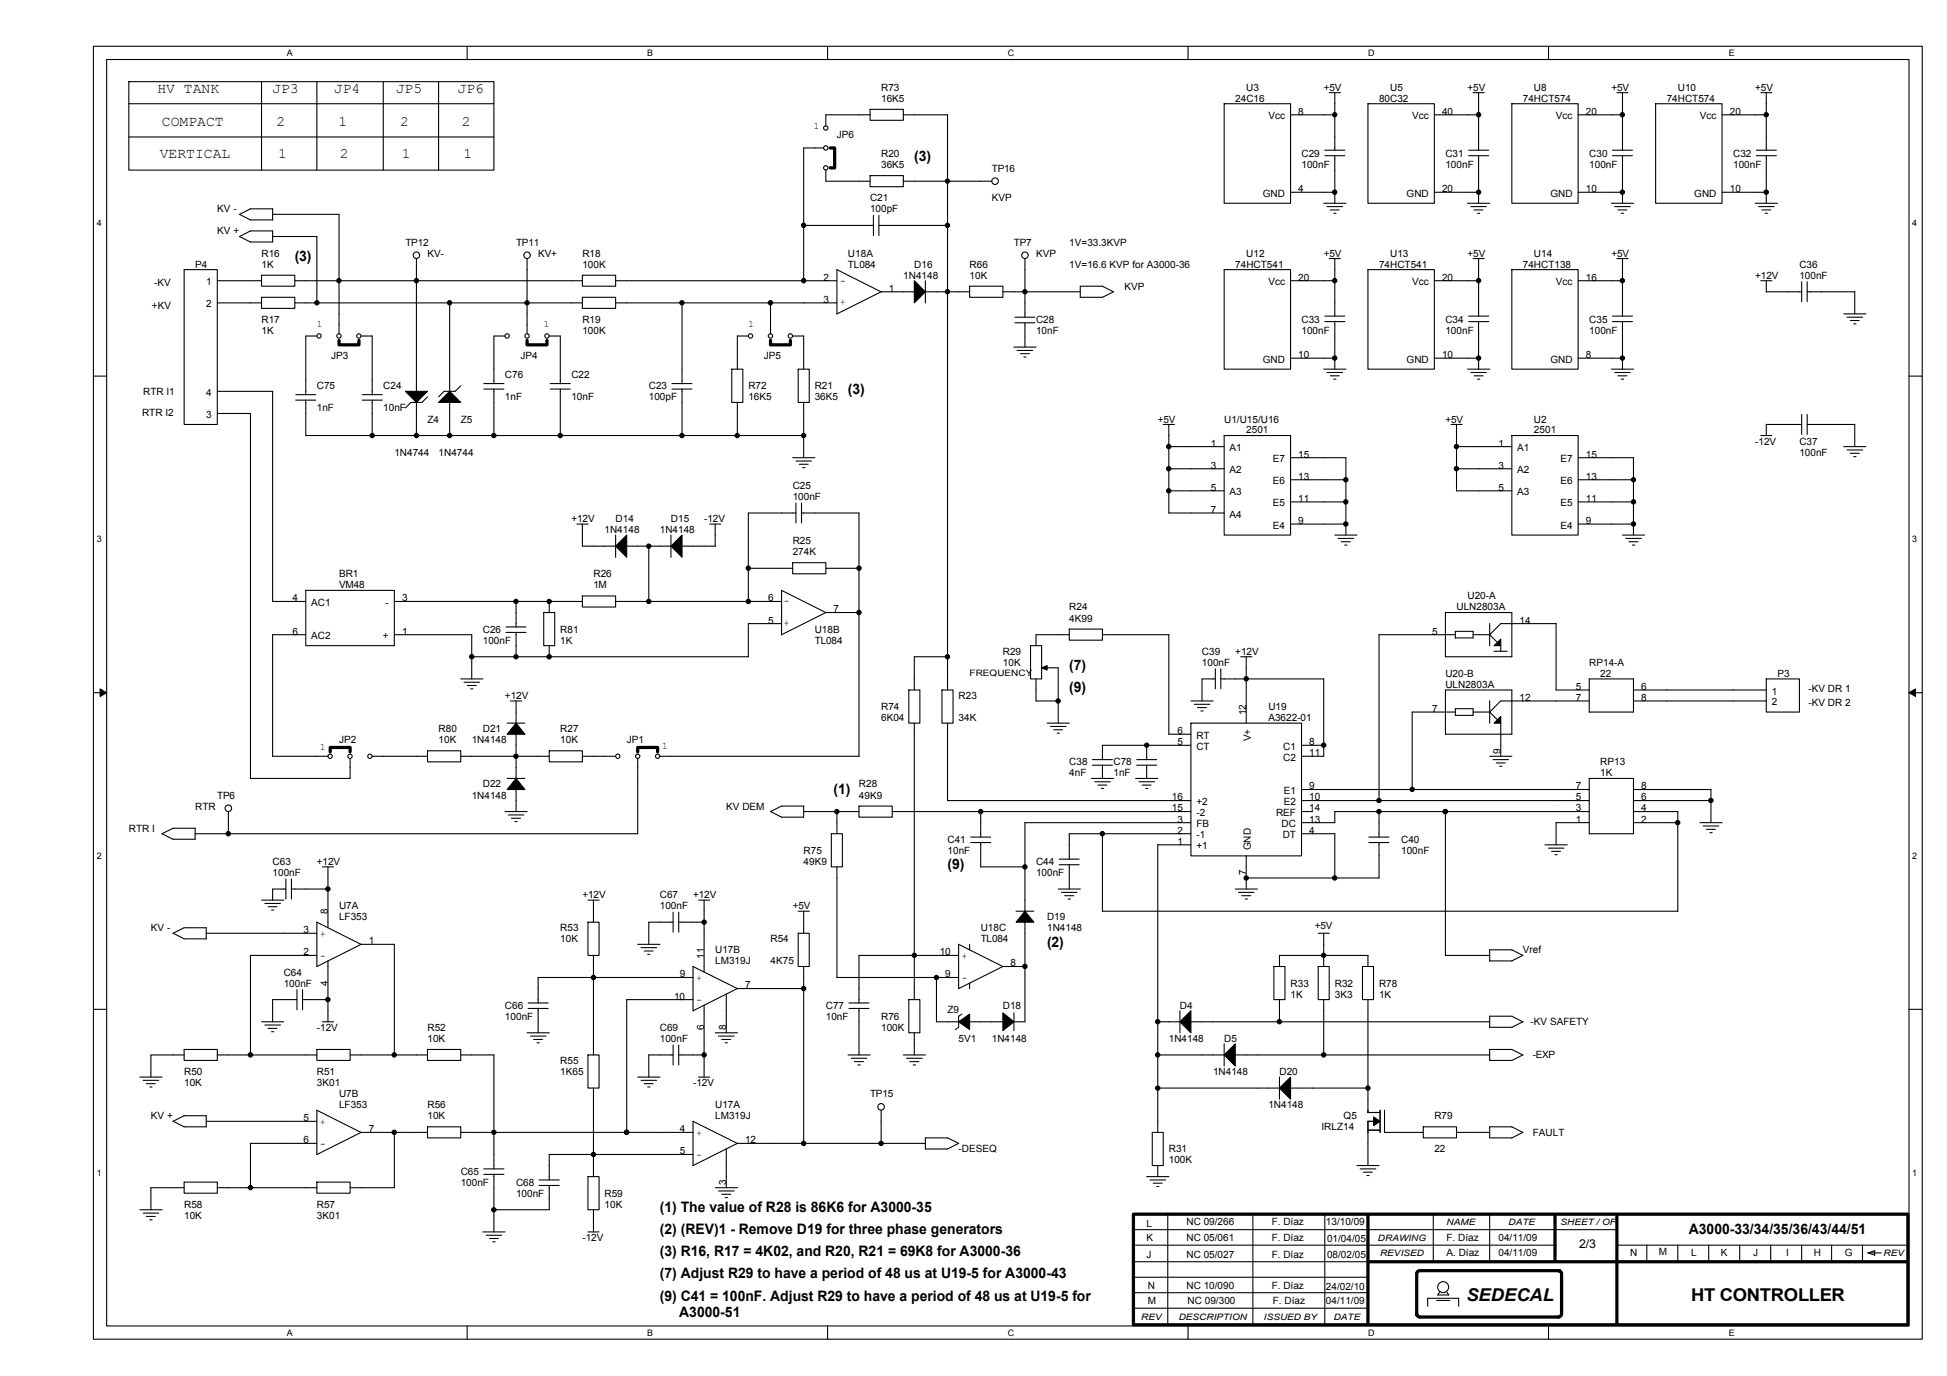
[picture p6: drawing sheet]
<svg xmlns="http://www.w3.org/2000/svg" width="420mm" height="297mm" viewBox="0 0 420 297" stroke-linecap="round" stroke-linejoin="round" font-family="sans-serif">
<path d="M20.2 10h394.6v279.1h-394.6zM23 12.8h389v273.4h-389z" fill="none" stroke="#000" stroke-width=".23"/>
<g fill="#fff">
<path d="M61.9 10.4h1.3v2.1h-1.3z"/>
<path d="M61.9 286.6h1.3v2.1h-1.3z"/>
</g>
<path d="M100.8 10v2.8M100.8 286.2v2.9" fill="none" stroke="#000" stroke-width=".23"/>
<g fill="#fff">
<path d="M139.7 10.4h1.3v2.1h-1.3z"/>
<path d="M139.7 286.6h1.3v2.1h-1.3z"/>
</g>
<path d="M178.6 10v2.8M178.6 286.2v2.9" fill="none" stroke="#000" stroke-width=".23"/>
<g fill="#fff">
<path d="M217.5 10.4h1.4v2.1h-1.4z"/>
<path d="M217.5 286.6h1.4v2.1h-1.4z"/>
</g>
<path d="M256.4 10v2.8M256.4 286.2v2.9" fill="none" stroke="#000" stroke-width=".23"/>
<g fill="#fff">
<path d="M295.3 10.4h1.4v2.1h-1.4z"/>
<path d="M295.3 286.6h1.4v2.1h-1.4z"/>
</g>
<path d="M334.2 10v2.8M334.2 286.2v2.9" fill="none" stroke="#000" stroke-width=".23"/>
<g fill="#fff">
<path d="M373.1 10.4h1.2v2.1h-1.2z"/>
<path d="M373.1 286.6h1.2v2.1h-1.2z"/>
<path d="M20.9 47h1.1v2.1h-1.1z"/>
<path d="M412.7 47h1.1v2.1h-1.1z"/>
<path d="M20.9 115.4h1.1v2.1h-1.1z"/>
<path d="M412.7 115.4h1.1v2.1h-1.1z"/>
</g>
<path d="M20.2 81.2h2.8M412 81.2h2.8" fill="none" stroke="#000" stroke-width=".23"/>
<g fill="#fff">
<path d="M20.9 183.7h1.1v2.1h-1.1z"/>
<path d="M412.7 183.7h1.1v2.1h-1.1z"/>
</g>
<path d="M20.2 149.5h2.8M412 149.5h2.8" fill="none" stroke="#000" stroke-width=".23"/>
<path d="M21.6 148.7l1.4 .8-1.4 .8zM412 149.5l1.4-.8v1.6z" fill="#000" stroke="#000" stroke-width=".22"/>
<g fill="#fff">
<path d="M20.9 252.1h1.1v2.1h-1.1z"/>
<path d="M412.7 252.1h1.1v2.1h-1.1z"/>
</g>
<g fill="none" stroke="#000" stroke-width=".23">
<path d="M27.8 17.6h78.8v19.1h-78.8zM56.4 17.6v19.1M68.4 17.6v19.1M82.7 17.6v19.1M94.6 17.6v19.1M27.8 22.4h78.8M27.8 29.6h78.8M177.7 31.9h-4.3v28.7M178.2 36.7v2.4h9.6M187.8 37.9h7.1v2.4h-7.1zM187.8 23.6h7.1v2.4h-7.1zM187.8 24.8h-9.6v2.4"/>
<path d="M194.9 24.8h9.6M194.9 39.1h19.1M204.5 24.8v124.1M264.2 22.4h14.3v21.5h-14.3zM278.5 24.8h9.5M285.9 33.6h4.3M285.9 32.4h4.3M286.8 20h2.5M288 20v12.4M288 33.6v10.3M295.2 22.4h14.3v21.5h-14.3zM309.5 24.8h9.6"/>
<path d="M316.9 33.6h4.4M316.9 32.4h4.4M317.9 20h2.4M319.1 20v12.4M319.1 33.6v10.3M326.3 22.4h14.3v21.5h-14.3zM340.6 24.8h9.5M348 33.6h4.3M348 32.4h4.3M348.9 20h2.4M350.1 20v12.4M350.1 33.6v10.3"/>
<path d="M357.3 22.4h14.3v21.5h-14.3zM371.6 24.8h9.6M379 33.6h4.3M379 32.4h4.3M380 20h2.4M381.2 20v12.4M381.2 33.6v10.3M39.7 58.2h7.2v33.4h-7.2zM51.7 51.1l2.4 1.2M54 49.8h4.8l.1 2.4h-4.9M54 45.1h4.8M54 49.8l-2.3 1.3"/>
<path d="M54 45.1l-2.3 1.2M56.4 59.4h7.2v2.4h-7.2zM58.8 46.3h14.4v25.8M58.8 51.1l9.6-.1v14.4M58.8 45.1v2.4h-4.8l-2.3-1.2M89.9 55.8v28.7M113.7 55.8v16.3M125.7 59.4h7.2v2.4h-7.2zM173.4 48.7h15.1M188.5 46.5v4.3M189.6 48.7h14.9M189.7 46.5v4.3"/>
<path d="M221.2 55.8v12.7M264.2 58.2h14.3v21.5h-14.3zM278.5 41.5h9.5M285.7 43.9h4.8M286.4 44.6h3.3M286.8 55.8h2.5M287.1 45.3h1.9M287.8 46h.5M288 55.8v12.5M295.2 58.2h14.3v21.5h-14.3zM309.5 41.5h9.6M316.7 43.9h4.8"/>
<path d="M317.4 44.6h3.4M317.9 55.8h2.4M318.1 45.3h1.9M318.8 46h.5M319.1 55.8v12.5M326.3 58.2h14.3v21.5h-14.3zM340.6 41.5h9.5M347.7 43.9h4.8M348.5 44.6h3.3M348.9 55.8h2.4M349.1 45.3h2M349.9 46h.5"/>
<path d="M350.1 55.8v12.5M371.6 41.5h9.6M378.8 43.9h4.8M379.5 44.6h3.4M380.2 45.3h1.9M380.9 46h.5M46.9 60.6h9.5M46.9 65.4h9.5M56.4 64.2h7.2v2.4h-7.2zM63.6 60.6h62.1M63.6 65.4h62.1M68.4 72.5h-2.4v12.7"/>
<path d="M77.9 72.5h2.4v12.7M97 65.4v19.1M109 72.5h-2.4v10.3M118.5 72.5h2.4v10.3M125.7 64.2h7.2v2.4h-7.2zM132.9 60.6h47.7M132.9 65.4h47.7M147.2 65.4v17.4M157.9 79.7h2.4v7.2h-2.4zM159.1 72.5h2.4M159.1 72.5v7.2M166.3 65.4v6.7"/>
<path d="M171.1 72.5h2.3M172.2 79.7h2.4v7.2h-2.4zM173.4 72.5v7.2M190.2 63l-9.6 4.8M190.2 63h7.1M190.2 63l-9.6-4.8v9.6M199.7 63h9.5M199.7 60.6v4.8M209.2 61.8h7.2v2.4h-7.2zM216.4 63h16.7M218.8 74.9h4.8M219 68.5h4.3"/>
<path d="M219 69.7h4.3M219.5 75.6h3.4M220.2 76.3h2M220.9 77.1h.5M221.2 69.7v5.3M237.9 64.2h-4.8v-2.4h4.8l2.4 1.2-2.4 1.2M278.5 60.6h9.5M278.5 77.3h9.5M285.7 79.7h4.8M285.9 69.4h4.3M285.9 68.2h4.3M288 69.4v10.3"/>
<path d="M309.5 60.6h9.6M309.5 77.3h9.6M316.7 79.7h4.8M316.9 69.4h4.4M316.9 68.2h4.4M319.1 69.4v10.3M340.6 60.6h9.5M340.6 77.3h9.5M347.7 79.7h4.8M348 69.4h4.3M348 68.2h4.3M350.1 69.4v10.3"/>
<path d="M380 60.6h2.4M381.2 60.6v2.4h7.6M388.8 60.8v4.3M390 63h10.3v4.8M390 60.8v4.3M397.9 67.8h4.8M398.6 68.5h3.3M399.3 69.2h1.9M400 69.9h.5M46.9 89.3h7.1v78.7h21.6M46.9 84.5h11.9v45.3h7.2M63.8 85.2h4.3"/>
<path d="M63.8 86.4h4.3M66 86.4v7.6h107.4M78.2 85.2h4.3M78.2 86.4h4.3M80.3 86.4v7.6M88.7 86.9h2.4M88.7 86.9l-1.2 1.2M89.9 86.9v7.1M92.3 85.7l-1.3 1.2M95.9 84.5l-1.3 1.2M97 86.8v7.2M99.5 83.3l-1.3 1.2h-2.4"/>
<path d="M104.4 82.8h4.3M104.4 84h4.3M106.6 84v10M118.7 82.8h4.4M118.7 84h4.4M120.9 84v10M145 82.8h4.3M145 84h4.3M147.2 84v10M159.1 86.9v7.1M171.1 98.8h4.7M171.8 99.5h3.3"/>
<path d="M173.4 86.9v11.9M251 91.6h2.4M252.2 96.4h12M252.2 91.6v19.1h12M264.2 94h14.3v21.5h-14.3zM278.5 98.8h12l-.1 16.7M286.4 80.4h3.3M287.1 81.1h1.9M287.8 81.9h.5M313.1 91.6h2.4M314.3 96.4h12M314.3 91.6v14.4h12"/>
<path d="M317.4 80.4h3.4M318.1 81.1h1.9M318.8 81.9h.5M326.3 94h14.3v21.5h-14.3zM340.6 98.8h11.9v16.7M348.5 80.4h3.3M349.1 81.1h2M349.9 81.9h.5M380 94h2.3M388.8 89.5v4.3M388.8 91.6h-7.6v2.4M390 91.6h10.3v4.8"/>
<path d="M390 89.5v4.3M397.9 96.4h4.8M398.6 97.1h3.3M399.3 97.9h1.9M400 98.6h.5M124.5 113.1h2.4M125.7 113.1v4.8M125.7 117.9h7.2M132.9 115.5v4.8M135.2 117.9h9.6M140 117.9v12M144.8 115.5v4.8"/>
<path d="M147.2 117.9h7.2M153.2 113.1h2.3M154.3 113.1v4.8M171.8 108.6v4.3M171.8 110.7h-10.3v19.2M172.5 100.2h1.9M172.9 110.7h12.5v52.6M173 108.6v4.3M173.2 100.9h.5M252.2 106h12M252.2 101.2h12M278.5 113.1h12"/>
<path d="M278.5 108.4h12M278.5 103.6h12M288 115.5h4.8M288.8 116.2h3.3M289.4 116.9h2M290.2 117.7h.5M314.3 101.2h12M340.6 113.1h11.9M340.6 108.4h11.9M340.6 103.6h11.9M350.1 115.5h4.8M350.8 116.2h3.4"/>
<path d="M351.5 116.9h2M352.3 117.7h.5M58.8 137v26.3h12M58.8 137h7.2M66 127.4h19.1v12h-19.1zM85.1 137h16.7v9.6M85.1 129.8h40.6M109.2 135.3h4.3M109.2 136.5h4.3M111.4 129.8v5.6M111.4 136.5v5.3M117.3 132.2h2.4v7.2h-2.4z"/>
<path d="M118.5 129.8v2.4M118.5 139.4v2.4M125.7 128.7h7.2v2.3h-7.2zM132.9 129.8h35.8M161.5 122.7h9.6M168.7 134.6h-7.2v7.2M171.1 121.5h7.1v2.4h-7.1zM178.2 122.7h7.2M185.4 132.2h-7.2l-9.6 4.8 .1-9.6 9.5 4.8M222.4 139.4h2.4v7.2h-2.4zM230.7 137h-7.1v2.4M230.7 135.8h7.2v2.4h-7.2z"/>
<path d="M237.9 137h14.4M252.2 137v21.5h4.8M297.6 137h16.5M297.6 137v35.8M311.9 132.2h14.4v9.6h-14.4M311.9 132.2v9.6M314.1 136.3h3.8v1.4h-3.9zM317.9 137h3.6M321.5 137h.1M321.5 134.6v4.8M321.5 137l1.7 1.7M323.9 139.4v1.2"/>
<path d="M335.8 134.6v14.3h7.2M335.8 134.6h-11.9l-2.5 2.4M99.4 146.6h4.8M100.1 147.3h3.4M100.8 148h2M101.6 148.7h.5M101.8 141.8h59.7M109.4 156.1h3.9M110.2 151.3h2.4M111.4 151.3v4.8M111.4 158.5v9.5M196.1 148.9h2.4v7.2h-2.4z"/>
<path d="M197.3 156.1v59.7M203.3 148.9h2.4v7.2h-2.4zM204.5 156.1v16.7M204.5 141.8h-7.2v7.1M223.6 146.6v4.7h4.8M225 144.2h3.4v11.9M226 156.1h4.8M226.7 156.8h3.3M227.4 157.5h1.9M228.1 158.3h.5M257 156.1h23.9v28.7h-23.9zM257 151.3h4.8"/>
<path d="M257.7 152h3.4M258.4 152.8h1.9M259.2 153.5h.4M262.3 144.4v4.3M262.3 146.6h-2.9v4.7M263.4 146.6h22.3v16.7M263.5 144.4v4.3M267.7 141.8h2.5M268.9 141.8v14.3M311.9 148.9h14.4v9.6h-14.4M311.9 148.9v9.6M314 153h3.9v1.5l-3.9-.1z"/>
<path d="M314.1 153.7h-9.4v16.7M317.9 153.7h3.6M321.5 153.7h.1M321.5 151.3v4.8M321.5 153.7l1.7 1.7M322.4 140.6h2.9M323.9 156.1v7.2M343 151.3h-19.2l-2.4 2.4M343 146.6h9.5v7.1M343 146.5v7.2h9.5M352.5 151.3h28.7M352.5 148.9h28.7"/>
<path d="M381.2 146.6h7.1v7.1h-7.1zM49.3 175.2v4.8M75.6 163.7v4.3M80.3 163.3h12M92.3 162.1h7.1v2.4h-7.1zM99.4 163.3h19.1M109 175.2h4.8M109.4 168h3.9M109.7 175.9h3.4M110.4 176.6h1.9M111.1 177.4h.5M111.4 170.4v4.8"/>
<path d="M118.5 162.1h7.2v2.4h-7.2zM125.7 163.3h7.2M137.6 163.7v16.3h-95.5M142.4 163.3h43M168.7 174l-2.4 1.2 2.3 1.2h4.8v-2.4h-4.7M173.4 175.2h12M179.4 180h2.4v7.1h-2.4zM180.6 175.2v4.8M185.4 174h7.1v2.4h-7.1zM192.5 175.2h64.5M204.5 172.8h52.5M211.6 175.2v5.5"/>
<path d="M221.2 177.6h35.8M221.2 177.6v19.1M235.5 168h4.8M235.7 164h4.4M235.7 165.2h4.4M236.2 168.8h3.4M236.9 169.5h2M237.7 170.2h.5M237.9 160.9h19.1M237.9 160.9v3.1M237.9 165.2v2.8M237.9 180v16.7"/>
<path d="M245.1 168h4.8M245.3 164h4.3M245.3 165.2h4.3M245.8 168.8h3.3M246.5 169.5h1.9M247.2 170.2h.5M247.4 160.9v3.1M247.4 165.2v2.8M257 180h-26.3v5.5M280.9 163.3h4.8M280.9 175.2h2.4M280.9 180h7.2"/>
<path d="M280.9 170.4h62.1M280.9 172.8h62.1M280.9 160.9h4.8M288 180v9.5M297.6 175.2v5.5M311.9 175.2v31.1l9.6-.1M321.5 163.3h4.8M322.2 164h3.4M322.9 164.7h1.9M323.6 165.4h.5M335.8 177.6h7.2M335.8 177.6v4.8"/>
<path d="M343 175.2h-55v2.4h-7.1M352.5 168v12h-9.5l-.1-12h9.6M352.5 177.6h9.6M352.5 175.2h9.6M352.5 170.4h16.7v7.2M352.5 172.8h16.7M362.1 175.2v21.5h-124.2M366.8 177.6h4.8M367.5 178.3h3.4M368.2 179h2M369 179.7h.5M37.3 181.2h4.8v-2.4h-4.8l-2.3 1.2 2.4 1.2"/>
<path d="M56.4 194.3h4.8M57.2 195h3.3M57.9 195.7h1.9M58.6 196.4h.5M61.7 189.7v4.4M61.7 191.9h-2.9v2.4M62.9 191.9h7.9M62.9 189.7v4.4M69.6 187.1h2.4M70.8 187.1v13.2M126.9 199.1h2.4v7.1h-2.4zM126.9 194.3h2.4"/>
<path d="M128.1 194.3v4.8M145.3 196.9v4.3M145.3 199.1h-5.3v4.8M146.4 199.1h5.6M146.5 196.9v4.3M150.8 194.3h2.4M151.9 194.3v15.5M172.2 196.7h2.5M173.4 196.7v4.8M180.6 187.1v23.9M209.5 180.7h4.3M209.5 181.9h4.3"/>
<path d="M211.6 181.9v5.2h9.6M219.3 196.7h3.8M221.2 199.1v21.5h-2.4M228.4 191.9h4.7M228.6 185.5h4.3M228.6 186.7h4.3M229.1 192.6h3.3M229.8 193.4h1.9M230.5 194.1h.5M230.7 186.6v5.3M257 182.4h-7.2v62.1M266.6 191.9h4.7"/>
<path d="M267.3 192.6h3.3M268 193.4h1.9M268.7 194.1h.5M268.9 184.8v7.1M295.4 180.7h4.4M295.4 181.9h4.4M297.6 181.9v7.6h-28.7M333.4 182.4h4.8M334.1 183.1h3.4M334.8 183.8h2M335.6 184.5h.5M20.2 217.9h2.8"/>
<path d="M39.7 202.7h4.8v-2.4h-4.7l-2.5 1.2 2.4 1.2M44.5 201.5h23.9M64.1 213.6v4.4M64.1 215.8h-5.3v4.8M65.3 215.8h5.5M65.3 213.6v4.4M68.4 208.7l9.5-4.8h7.2v23.9M68.4 206.2h-14.4v21.6M70.8 207.4v13.2M77.9 203.9l-9.5-4.8v9.5M114 216.5h4.3M114 217.7h4.3"/>
<path d="M116.1 211h33.5M116.1 211v5.5M116.1 217.7v5.3M128.1 206.2v21.5M135.2 215.8h14.4M135.2 215.8v28.7M137.6 203.9h4.8M138.3 204.6h3.4M139 205.3h2M139.8 206h.5M151.9 217v15.5M156.7 214.6v8.4"/>
<path d="M159.1 213.4l-9.5-4.8v9.6M172.2 201.5h2.4v7.1h-2.4zM173.4 208.6v38.2M173.4 213.4h-14.3l-9.6 4.8M180.6 211h26.3M183.2 216.5h4.3M183.2 217.7h4.3M185.4 217.7v10.1M196.1 215.8h2.4v7.1h-2.4zM202.1 211v9.6h4.8M206.9 206.2h-21.5v10.3M206.9 203.8v9.6"/>
<path d="M206.9 219.4v2.4l-.8 .5M206.9 203.9l9.5 4.8M207.6 218.9l-.7 .5M209.2 203.9v1.2M209.2 212.2v1.2M218.8 218.6v3.9M221.2 208.6h-4.8l-9.5 4.8M254.6 218.2v4.7M274.9 208.6h2.4v7.2h-2.4zM276.1 208.6v-2.4h19.1v2.4M276.1 215.8v4.8M284.4 201.5h2.4"/>
<path d="M284.5 208.6h2.3v7.2h-2.3zM285.7 201.5v7.1M285.7 215.8v11.9M294 208.6h2.4v7.2h-2.4zM295.2 215.8v24.4h2.6M321.4 205h4.9M321.5 205v2.5l4.8-.1M326.2 205l2.4 1.2M326.3 219.4l2.3 1.2M326.3 219.4h-4.8v2.4M328.6 206.2l-2.3 1.2M412 217.9h2.8"/>
<path d="M30.2 232.5h4.8M30.9 233.2h3.4M31.6 233.9h1.9M32.3 234.7h.5M39.7 226.5h7.2v2.4h-7.2zM39.7 227.7h-7.1v4.8M46.9 227.7h21.5M56.4 220.6h4.8M57.2 221.3h3.3M57.9 222h1.9M58.6 222.7h.5M68.4 226.5h7.2v2.4h-7.2z"/>
<path d="M69.6 220.6h2.4M75.6 227.7h16.7M92.3 226.5h7.1v2.4h-7.1zM99.4 227.7h7.2v24.6M113.7 222.9h4.8M114.5 223.7h3.3M115.2 224.4h1.9M115.9 225.1h.5M126.9 227.7h2.4v7.2h-2.4zM128.1 234.9v19.1M137.6 232.5h4.8M138.3 233.2h3.4"/>
<path d="M139 233.9h2M139.8 234.7h.5M145.3 225.6v4.3M145.3 227.7h-5.3v4.8M146.4 227.7h5.6M146.5 225.6v4.3M150.8 232.5h2.4M154.3 222.9h4.8M155.1 223.7h3.3M155.8 224.4h1.9M156.5 225.1h.5M183 227.7h4.8"/>
<path d="M183.7 228.5h3.4M184.4 229.2h1.9M185.1 229.9h.5M190.2 239.7v7.1M194.9 227.7h4.8M195.6 228.5h3.4M196.3 229.2h2M197.1 229.9h.5M197.3 222.9v4.9M209.2 220.6h7.2M249.8 234.9h26.3M249.8 220.6h4.8"/>
<path d="M249.8 227.7h14.4M257 220.6h64.5M264.2 225.3v4.8M266.5 227.7h55M276.1 232.5v4.8M278.5 234.9h16.7M297.8 239.7v4.8M298.8 239.6v4.9h8.3M321.4 228.9h4.9M326.3 226.5l2.3 1.3M326.3 226.5h-4.8v2.4M328.6 227.7l-2.4 1.2"/>
<path d="M328.6 220.6l-2.4 1.2h-4.8M32.5 256.4h7.2M32.6 256.4v4.8M37.3 242l2.4 1.2M37.3 242.1l2.4-1.2h4.8v2.4l-4.8-.1M39.7 255.2h7.2v2.4h-7.2zM44.5 242.1h23.9M46.9 256.4h21.5M54 246.8h14.4M54 246.8v9.6M68.4 255.2h7.2v2.4h-7.2zM75.6 256.4h9.5"/>
<path d="M77.9 244.5l-9.5-4.9v9.6M85.1 244.5v11.9M92.3 243.2h7.1v2.4h-7.1zM92.3 244.5h-14.4l-9.5 4.7M99.4 244.5h50.2M104.4 252.3h4.3M104.4 253.5h4.3M106.6 253.5v12.5M116.3 254.7h4.4M116.3 255.9h4.4M118.5 255.9v5.3h-11.9M126.9 254h2.4v7.2h-2.4z"/>
<path d="M149.6 242l-.1 9.6 9.6-4.8h40.6M149.6 242.1l9.5 4.7M149.6 249.2h-31.1v5.5M154.3 256.4h4.8M155.1 257.1h3.3M155.8 257.8h1.9M156.5 258.5h.5M156.7 248v8.4M199.7 245.6h4.8l2.4 1.2-2.4 1.2M199.7 245.6v2.5M199.7 248h4.8M247.4 254h4.9"/>
<path d="M248.2 254.7h3.3M248.7 244.5h2.3v7.1h-2.3zM248.9 255.4h1.9M249.6 256.1h.5M249.8 251.6v2.4M292.8 251.6h4.8M293.5 252.3h3.4M294.2 253h2M295 253.8h.5M295.2 244h2.6M295.2 242.1h1.4M295.2 242.1v9.5"/>
<path d="M307.1 243.2h7.2v2.4h-7.2zM314.3 244.5h7.2M321.4 245.6h4.9M321.5 243.2v2.4M321.5 243.2h4.8M326.3 243.2l2.3 1.3M328.6 244.5l-2.4 1.2M30.2 261.2h4.8M30.9 261.9h3.4M31.6 262.6h1.9M32.3 263.3h.5M104.2 265.9h4.8"/>
<path d="M104.9 266.7h3.4M105.6 267.4h1.9M106.4 268.1h.4M126.9 265.9h2.4M128.1 261.2v4.7M244.8 272.4h50.4M244.8 265.5h103.9M244.8 275.7h50.4M244.8 279.1h50.4M245.1 268.8h90.7M252 262.1v23.9M270.4 262.1v23.9"/>
<path d="M285.9 262.1v23.9M309.3 262.1v10.3M310.7 278.8l-.5 .7h2.5l-.6-.7M321.5 262.1v10.3M349.2 268.8h62.5M355.4 268.8v3.4M362.1 268.8v3.4M368.7 268.8v3.4M375.4 268.8v3.4M382.1 268.8v3.4M388.8 268.8v3.4M395.3 268.8v3.4"/>
<path d="M401.9 268.8v3.4M403.1 270.5h2.9M403.1 270.4l1.4 .6M404.5 270v1M404.6 270l-1.5 .5M244.8 282.4h50.4M308.1 280.3h6.7v1.7M308.1 280.3v1.7M310 280.7h2.9"/>
<circle cx="178.2" cy="31.9" r=".47"/>
<circle cx="178.2" cy="27.6" r=".47"/>
<circle cx="178.2" cy="36.2" r=".47"/>
<circle cx="214.7" cy="39.1" r=".71"/>
<circle cx="89.9" cy="55.1" r=".7"/>
<circle cx="113.7" cy="55.1" r=".7"/>
<circle cx="221.2" cy="55.1" r=".7"/>
<circle cx="68.8" cy="72.5" r=".47"/>
<circle cx="73.1" cy="72.5" r=".47"/>
<circle cx="77.4" cy="72.5" r=".47"/>
<circle cx="109.4" cy="72.5" r=".47"/>
<circle cx="113.7" cy="72.5" r=".47"/>
<circle cx="118" cy="72.5" r=".47"/>
<circle cx="162" cy="72.5" r=".48"/>
<circle cx="166.3" cy="72.5" r=".48"/>
<circle cx="170.6" cy="72.5" r=".48"/>
<circle cx="49.3" cy="174.5" r=".71"/>
<circle cx="71.2" cy="163.3" r=".47"/>
<circle cx="75.5" cy="163.3" r=".47"/>
<circle cx="79.8" cy="163.3" r=".47"/>
<circle cx="133.3" cy="163.3" r=".47"/>
<circle cx="137.6" cy="163.3" r=".47"/>
<circle cx="141.9" cy="163.3" r=".47"/>
<circle cx="190.1" cy="238.9" r=".71"/>
<circle cx="311.4" cy="277.9" r="1.18"/>
</g>
<g fill="none" stroke="#000" stroke-width=".7">
<path d="M179.2 31.9h.9v4.3h-.9M73.2 73.5v.9h4.3v-.9M113.7 73.5v.9h4.3v-.9M166.3 73.5v.9h4.3v-.9M71.3 162.3v-.9h4.3v.9M137.6 162.3v-.9h4.3v.9M244.6 262.1h167.1v23.9h-167.1zM295.2 262.4v23.4M295.4 272.4h116.1M306.4 274.3a.67 .67 0 0 0-.7 .7v8.8v-.2a.72 .72 0 0 0 .7 .7M306.4 274.3h30.1h-.2a.72 .72 0 0 1 .7 .7v8.6a.72 .72 0 0 1-.8 .7h-29.8M335.6 262.4v9.8"/>
<path d="M348.9 262.4v23.4"/>
</g>
<g fill="#000" stroke="#000" stroke-width=".23">
<path d="M197.3 60.6l2.4 2.4-2.4 2.4zM87.5 84.5h4.8l-2.4 2.4zM97 84.5l2.4 2.4h-4.8zM135.2 115.5v4.8l-2.3-2.4zM147.2 115.5v4.8l-2.4-2.4zM111.4 156.1l1.9 2.4h-3.9zM224.8 144.2l1.2-.5v1zM111.4 168l1.9 2.4h-3.9zM221.2 196.7l1.9 2.4h-3.8zM206.9 220.6l2.3-1.7v3.4zM216.4 218.7l2.4 1.9-2.4 1.9zM257 218.2v4.7l-2.4-2.3z"/>
<path d="M264.2 227.7l2.4-2.4v4.8zM276.1 234.9l2.4-2.4v4.8zM296.4 241.1l1.4 1-1.4 .9z"/>
<path d="M322.4 139.4l1.5-1.4v1.4z" fill-rule="evenodd"/>
<path d="M322.4 156.1l1.5-1.4v1.4z" fill-rule="evenodd"/>
<circle cx="204.5" cy="39.1" r=".47"/>
<circle cx="288" cy="24.8" r=".47"/>
<circle cx="319.1" cy="24.8" r=".47"/>
<circle cx="350.1" cy="24.8" r=".47"/>
<circle cx="381.1" cy="24.8" r=".48"/>
<circle cx="173.4" cy="48.6" r=".47"/>
<circle cx="204.5" cy="48.6" r=".47"/>
<circle cx="288" cy="41.5" r=".47"/>
<circle cx="319.1" cy="41.5" r=".47"/>
<circle cx="350.1" cy="41.5" r=".47"/>
<circle cx="381.2" cy="41.5" r=".47"/>
<circle cx="68.4" cy="65.4" r=".47"/>
<circle cx="73.1" cy="60.6" r=".47"/>
<circle cx="89.9" cy="60.6" r=".47"/>
<circle cx="97" cy="65.4" r=".47"/>
<circle cx="113.7" cy="65.4" r=".47"/>
<circle cx="147.2" cy="65.4" r=".47"/>
<circle cx="166.3" cy="65.4" r=".47"/>
<circle cx="173.4" cy="60.6" r=".47"/>
<circle cx="204.5" cy="63" r=".47"/>
<circle cx="221.2" cy="63" r=".47"/>
<circle cx="288" cy="60.6" r=".47"/>
<circle cx="288" cy="77.3" r=".47"/>
<circle cx="319.1" cy="60.6" r=".47"/>
<circle cx="319.1" cy="77.3" r=".47"/>
<circle cx="350.1" cy="60.6" r=".47"/>
<circle cx="350.1" cy="77.3" r=".47"/>
<circle cx="80.3" cy="94" r=".47"/>
<circle cx="89.9" cy="94" r=".47"/>
<circle cx="97" cy="94" r=".47"/>
<circle cx="106.6" cy="94" r=".47"/>
<circle cx="120.9" cy="94" r=".47"/>
<circle cx="147.2" cy="94" r=".47"/>
<circle cx="159.1" cy="94" r=".47"/>
<circle cx="173.4" cy="94" r=".47"/>
<circle cx="252.2" cy="96.4" r=".47"/>
<circle cx="314.3" cy="96.4" r=".47"/>
<circle cx="140" cy="117.9" r=".47"/>
<circle cx="252.2" cy="106" r=".47"/>
<circle cx="252.2" cy="101.2" r=".47"/>
<circle cx="290.4" cy="108.3" r=".47"/>
<circle cx="290.4" cy="103.6" r=".47"/>
<circle cx="290.4" cy="113.1" r=".47"/>
<circle cx="314.3" cy="101.2" r=".47"/>
<circle cx="352.5" cy="108.3" r=".47"/>
<circle cx="352.5" cy="113.1" r=".47"/>
<circle cx="352.5" cy="103.6" r=".47"/>
<circle cx="111.3" cy="129.8" r=".47"/>
<circle cx="118.5" cy="129.8" r=".47"/>
<circle cx="140" cy="129.8" r=".47"/>
<circle cx="161.5" cy="129.8" r=".47"/>
<circle cx="161.5" cy="122.7" r=".47"/>
<circle cx="185.4" cy="132.2" r=".47"/>
<circle cx="185.4" cy="122.7" r=".47"/>
<circle cx="101.8" cy="141.8" r=".47"/>
<circle cx="111.3" cy="141.8" r=".47"/>
<circle cx="118.5" cy="141.8" r=".47"/>
<circle cx="204.5" cy="141.8" r=".47"/>
<circle cx="228.3" cy="151.3" r=".47"/>
<circle cx="268.9" cy="146.5" r=".47"/>
<circle cx="49.3" cy="180" r=".47"/>
<circle cx="111.3" cy="163.3" r=".47"/>
<circle cx="180.6" cy="175.2" r=".47"/>
<circle cx="211.6" cy="175.2" r=".47"/>
<circle cx="237.9" cy="180" r=".48"/>
<circle cx="247.4" cy="160.9" r=".47"/>
<circle cx="285.6" cy="160.9" r=".47"/>
<circle cx="297.6" cy="172.8" r=".47"/>
<circle cx="297.6" cy="175.2" r=".47"/>
<circle cx="304.7" cy="170.4" r=".47"/>
<circle cx="311.9" cy="175.2" r=".47"/>
<circle cx="362" cy="177.6" r=".47"/>
<circle cx="369.2" cy="172.8" r=".47"/>
<circle cx="70.8" cy="191.9" r=".48"/>
<circle cx="151.9" cy="199.1" r=".47"/>
<circle cx="221.2" cy="187.1" r=".47"/>
<circle cx="268.9" cy="189.5" r=".47"/>
<circle cx="288" cy="189.5" r=".47"/>
<circle cx="70.8" cy="215.8" r=".48"/>
<circle cx="128.1" cy="211" r=".47"/>
<circle cx="173.4" cy="213.4" r=".47"/>
<circle cx="197.3" cy="206.2" r=".47"/>
<circle cx="202.1" cy="211" r=".47"/>
<circle cx="221.2" cy="208.6" r=".47"/>
<circle cx="285.6" cy="206.2" r=".47"/>
<circle cx="54" cy="227.7" r=".47"/>
<circle cx="85.1" cy="227.7" r=".47"/>
<circle cx="151.9" cy="227.7" r=".47"/>
<circle cx="249.8" cy="227.7" r=".48"/>
<circle cx="249.8" cy="220.6" r=".47"/>
<circle cx="249.8" cy="234.9" r=".47"/>
<circle cx="276.1" cy="220.6" r=".47"/>
<circle cx="285.6" cy="227.7" r=".48"/>
<circle cx="295.2" cy="234.9" r=".47"/>
<circle cx="54" cy="256.4" r=".47"/>
<circle cx="85.1" cy="244.4" r=".47"/>
<circle cx="106.6" cy="244.4" r=".47"/>
<circle cx="128.1" cy="249.2" r=".47"/>
<circle cx="135.2" cy="244.4" r=".47"/>
<circle cx="173.4" cy="246.8" r=".47"/>
<circle cx="190.1" cy="246.8" r=".47"/>
<circle cx="106.6" cy="261.2" r=".47"/>
</g>
<g font-size="3.8">
<text x="316.5" y="280.9">SEDECAL</text>
<text x="364.9" y="280.9">HT CONTROLLER</text>
</g>
<g font-size="3.1">
<text x="34" y="20.1">HV TANK</text>
<text x="58.7" y="20.1">JP3</text>
<text x="72.1" y="20.1">JP4</text>
<text x="85.4" y="20.1">JP5</text>
<text x="98.7" y="20.1">JP6</text>
<text x="34.9" y="27.2">COMPACT</text>
<text x="59.7" y="27.2">2</text>
<text x="73" y="27.2">1</text>
<text x="86.4" y="27.2">2</text>
<text x="99.7" y="27.2">2</text>
<text x="34.5" y="34.2">VERTICAL</text>
<text x="60" y="34.2">1</text>
<text x="73.4" y="34.2">2</text>
<text x="86.7" y="34.2">1</text>
<text x="100" y="34.2">1</text>
<text x="197.3" y="34.8">(3)</text>
<text x="63.6" y="56.3">(3)</text>
<text x="183" y="85">(3)</text>
<text x="230.7" y="144.7">(7)</text>
<text x="230.7" y="149.4">(9)</text>
<text x="179.9" y="171.4">(1)</text>
<text x="204.5" y="187.6">(9)</text>
<text x="226" y="204.3">(2)</text>
<text x="142.4" y="261.6">(1) The value of R28 is 86K6 for A3000-35</text>
<text x="142.4" y="266.4">(2) (REV)1 - Remove D19 for three phase generators</text>
<text x="364.4" y="266.4">A3000-33/34/35/36/43/44/51</text>
<text x="142.4" y="271.2">(3) R16, R17 = 4K02, and R20, R21 = 69K8 for A3000-36</text>
<text x="142.4" y="276">(7) Adjust R29 to have a period of 48 us at U19-5 for A3000-43</text>
<text x="142.4" y="280.8">(9) C41 = 100nF. Adjust R29 to have a period of 48 us at U19-5 for</text>
<text x="146.6" y="284.3">A3000-51</text>
</g>
<text font-size="2.6" x="340.8" y="269.5">2/3</text>
<g font-size="2.2">
<text x="190.1" y="19.6">R73</text>
<text x="190.1" y="21.9">16K5</text>
<text x="266.6" y="21.9">24C16</text>
<text x="268.9" y="19.6">U3</text>
<text x="285.7" y="19.6">+5V</text>
<text x="297.6" y="21.9">80C32</text>
<text x="300" y="19.6">U5</text>
<text x="316.7" y="19.6">+5V</text>
<text x="328.6" y="21.9">74HCT574</text>
<text x="331" y="19.6">U8</text>
<text x="347.7" y="19.6">+5V</text>
<text x="359.7" y="21.9">74HCT574</text>
<text x="362.1" y="19.6">U10</text>
<text x="378.8" y="19.6">+5V</text>
<text x="175.6" y="27.9">1</text>
<text x="180.6" y="29.8">JP6</text>
<text x="273.7" y="25.8">Vcc</text>
<text x="280.2" y="24.8">8</text>
<text x="304.7" y="25.8">Vcc</text>
<text x="311.2" y="24.8">40</text>
<text x="335.8" y="25.8">Vcc</text>
<text x="342.2" y="24.8">20</text>
<text x="366.8" y="25.8">Vcc</text>
<text x="373.3" y="24.8">20</text>
<text x="190.1" y="33.9">R20</text>
<text x="280.9" y="33.9">C29</text>
<text x="311.9" y="33.9">C31</text>
<text x="343" y="33.9">C30</text>
<text x="374" y="33.9">C32</text>
<text x="190.1" y="36.3">36K5</text>
<text x="214" y="37.2">TP16</text>
<text x="280.2" y="41.5">4</text>
<text x="280.9" y="36.3">100nF</text>
<text x="311.2" y="41.5">20</text>
<text x="311.9" y="36.3">100nF</text>
<text x="342.2" y="41.5">10</text>
<text x="343" y="36.3">100nF</text>
<text x="373.3" y="41.5">10</text>
<text x="374" y="36.3">100nF</text>
<text x="46.9" y="45.8">KV -</text>
<text x="187.8" y="43.5">C21</text>
<text x="187.8" y="45.8">100pF</text>
<text x="214" y="43.5">KVP</text>
<text x="272.5" y="42.5">GND</text>
<text x="303.5" y="42.5">GND</text>
<text x="334.6" y="42.5">GND</text>
<text x="365.6" y="42.5">GND</text>
<text x="46.9" y="50.6">KV +</text>
<text x="87.5" y="53">TP12</text>
<text x="111.4" y="53">TP11</text>
<text x="218.8" y="53">TP7</text>
<text x="230.7" y="53">1V=33.3KVP</text>
<text x="42.1" y="57.8">P4</text>
<text x="56.4" y="55.4">R16</text>
<text x="56.4" y="57.8">1K</text>
<text x="92.3" y="55.4">KV-</text>
<text x="116.1" y="55.4">KV+</text>
<text x="125.7" y="55.4">R18</text>
<text x="125.7" y="57.8">100K</text>
<text x="183" y="55.4">U18A</text>
<text x="183" y="57.8">TL084</text>
<text x="197.3" y="57.8">D16</text>
<text x="209.2" y="57.8">R66</text>
<text x="223.6" y="55.4">KVP</text>
<text x="230.7" y="57.8">1V=16.6 KVP for A3000-36</text>
<text x="266.6" y="57.8">74HCT541</text>
<text x="268.9" y="55.4">U12</text>
<text x="285.7" y="55.4">+5V</text>
<text x="297.6" y="57.8">74HCT541</text>
<text x="300" y="55.4">U13</text>
<text x="316.7" y="55.4">+5V</text>
<text x="328.6" y="57.8">74HCT138</text>
<text x="331" y="55.4">U14</text>
<text x="347.7" y="55.4">+5V</text>
<text x="388.3" y="57.8">C36</text>
<text x="33.3" y="61.8">-KV</text>
<text x="44.5" y="61.6">1</text>
<text x="177.7" y="65.4">3</text>
<text x="177.7" y="60.6">2</text>
<text x="181.3" y="65.9">+</text>
<text x="181.3" y="61.4">-</text>
<text x="191.8" y="63">1</text>
<text x="194.9" y="60.2">1N4148</text>
<text x="209.2" y="60.2">10K</text>
<text x="242.7" y="62.5">KVP</text>
<text x="273.7" y="61.6">Vcc</text>
<text x="280.2" y="60.6">20</text>
<text x="304.7" y="61.6">Vcc</text>
<text x="311.2" y="60.6">20</text>
<text x="335.8" y="61.6">Vcc</text>
<text x="342.2" y="60.6">16</text>
<text x="378.8" y="60.2">+12V</text>
<text x="388.3" y="60.2">100nF</text>
<text x="32.8" y="66.6">+KV</text>
<text x="44.5" y="66.4">2</text>
<text x="56.4" y="69.7">R17</text>
<text x="68.4" y="70.7">1</text>
<text x="117.3" y="70.7">1</text>
<text x="125.7" y="69.7">R19</text>
<text x="161.5" y="70.7">1</text>
<text x="223.6" y="69.7">C28</text>
<text x="280.9" y="69.7">C33</text>
<text x="311.9" y="69.7">C34</text>
<text x="343" y="69.7">C35</text>
<text x="56.4" y="72.1">1K</text>
<text x="71.5" y="77.6">JP3</text>
<text x="112.3" y="77.6">JP4</text>
<text x="125.7" y="72.1">100K</text>
<text x="164.8" y="77.6">JP5</text>
<text x="223.6" y="72.1">10nF</text>
<text x="280.2" y="77.3">10</text>
<text x="280.9" y="72.1">100nF</text>
<text x="311.2" y="77.3">10</text>
<text x="311.9" y="72.1">100nF</text>
<text x="342.2" y="77.3">8</text>
<text x="343" y="72.1">100nF</text>
<text x="109" y="81.6">C76</text>
<text x="123.3" y="81.6">C22</text>
<text x="272.5" y="78.3">GND</text>
<text x="303.5" y="78.3">GND</text>
<text x="334.6" y="78.3">GND</text>
<text x="30.7" y="89.8">RTR I2</text>
<text x="30.9" y="85.2">RTR I1</text>
<text x="44.5" y="85.5">4</text>
<text x="68.4" y="84">C75</text>
<text x="68.4" y="88.8">1nF</text>
<text x="82.7" y="84">C24</text>
<text x="82.7" y="88.8">10nF</text>
<text x="109" y="86.4">1nF</text>
<text x="123.3" y="86.4">10nF</text>
<text x="140" y="84">C23</text>
<text x="140" y="86.4">100pF</text>
<text x="161.5" y="84">R72</text>
<text x="161.5" y="86.4">16K5</text>
<text x="175.8" y="84">R21</text>
<text x="175.8" y="86.4">36K5</text>
<text x="44.5" y="90.2">3</text>
<text x="92.3" y="91.2">Z4</text>
<text x="99.4" y="91.2">Z5</text>
<text x="249.8" y="91.2">+5V</text>
<text x="264.2" y="91.2">U1/U15/U16</text>
<text x="268.9" y="93.6">2501</text>
<text x="311.9" y="91.2">+5V</text>
<text x="331" y="91.2">U2</text>
<text x="331" y="93.6">2501</text>
<text x="378.8" y="96">-12V</text>
<text x="388.3" y="96">C37</text>
<text x="85.1" y="98.4">1N4744</text>
<text x="94.6" y="98.4">1N4744</text>
<text x="261.3" y="96.4">1</text>
<text x="261.3" y="101.2">3</text>
<text x="265.4" y="97.4">A1</text>
<text x="274.7" y="99.8">E7</text>
<text x="280.2" y="98.8">15</text>
<text x="323.4" y="96.4">1</text>
<text x="323.4" y="101.2">3</text>
<text x="327.4" y="97.4">A1</text>
<text x="336.7" y="99.8">E7</text>
<text x="342.2" y="98.8">15</text>
<text x="388.3" y="98.4">100nF</text>
<text x="171.1" y="105.5">C25</text>
<text x="171.1" y="107.9">100nF</text>
<text x="261.3" y="105.9">5</text>
<text x="265.4" y="102.2">A2</text>
<text x="265.4" y="106.9">A3</text>
<text x="274.7" y="104.5">E6</text>
<text x="280.2" y="103.5">13</text>
<text x="323.4" y="105.9">5</text>
<text x="327.4" y="102.2">A2</text>
<text x="327.4" y="106.9">A3</text>
<text x="336.7" y="104.5">E6</text>
<text x="342.2" y="103.5">13</text>
<text x="123.3" y="112.7">+12V</text>
<text x="132.9" y="112.7">D14</text>
<text x="144.8" y="112.7">D15</text>
<text x="151.9" y="112.7">-12V</text>
<text x="261.3" y="110.7">7</text>
<text x="265.4" y="111.7">A4</text>
<text x="274.7" y="109.3">E5</text>
<text x="280.2" y="113.1">9</text>
<text x="280.2" y="108.3">11</text>
<text x="336.7" y="109.3">E5</text>
<text x="342.2" y="113.1">9</text>
<text x="342.2" y="108.3">11</text>
<text x="130.5" y="115.1">1N4148</text>
<text x="142.4" y="115.1">1N4148</text>
<text x="171.1" y="117.5">R25</text>
<text x="171.1" y="119.8">274K</text>
<text x="274.7" y="114.1">E4</text>
<text x="336.7" y="114.1">E4</text>
<text x="73.2" y="124.6">BR1</text>
<text x="128.1" y="124.6">R26</text>
<text x="63.1" y="129.8">4</text>
<text x="67.2" y="130.8">AC1</text>
<text x="73.2" y="127">VM48</text>
<text x="83.2" y="130.8">-</text>
<text x="86.8" y="129.8">3</text>
<text x="128.1" y="127">1M</text>
<text x="165.8" y="129.8">6</text>
<text x="169.1" y="130.4">-</text>
<text x="230.7" y="131.8">R24</text>
<text x="314.3" y="131.8">ULN2803A</text>
<text x="316.7" y="129.4">U20-A</text>
<text x="63.1" y="137">6</text>
<text x="67.2" y="138">AC2</text>
<text x="82.6" y="138">+</text>
<text x="86.8" y="137">1</text>
<text x="104.2" y="136.6">C26</text>
<text x="120.9" y="136.6">R81</text>
<text x="165.8" y="134.6">5</text>
<text x="169.1" y="135.1">+</text>
<text x="175.8" y="136.6">U18B</text>
<text x="179.9" y="132.2">7</text>
<text x="230.7" y="134.2">4K99</text>
<text x="309" y="137">5</text>
<text x="327.9" y="134.6">14</text>
<text x="104.2" y="139">100nF</text>
<text x="120.9" y="139">1K</text>
<text x="175.8" y="139">TL084</text>
<text x="216.4" y="141.3">R29</text>
<text x="216.4" y="143.7">10K</text>
<text x="259.4" y="141.3">C39</text>
<text x="259.4" y="143.7">100nF</text>
<text x="266.6" y="141.3">+12V</text>
<text x="343" y="143.7">RP14-A</text>
<text x="311.9" y="146.1">U20-B</text>
<text x="311.9" y="148.5">ULN2803A</text>
<text x="340.1" y="148.9">5</text>
<text x="345.3" y="146.1">22</text>
<text x="354.2" y="148.9">6</text>
<text x="382.3" y="149.9">1</text>
<text x="383.5" y="146.1">P3</text>
<text x="390.2" y="149.5">-KV DR 1</text>
<text x="109" y="150.9">+12V</text>
<text x="190.1" y="153.3">R74</text>
<text x="190.1" y="155.7">6K04</text>
<text x="206.9" y="150.9">R23</text>
<text x="206.9" y="155.7">34K</text>
<text x="268.9" y="154.4" transform="rotate(-90 268.9 154.4)">12</text>
<text x="273.7" y="153.3">U19</text>
<text x="273.7" y="155.7">A3622-01</text>
<text x="309" y="153.7">7</text>
<text x="327.9" y="151.3">12</text>
<text x="340.1" y="151.3">7</text>
<text x="354.2" y="151.3">8</text>
<text x="382.3" y="152.3">2</text>
<text x="390.2" y="152.3">-KV DR 2</text>
<text x="69.1" y="161.9">1</text>
<text x="73.2" y="160.4">JP2</text>
<text x="94.6" y="158.1">R80</text>
<text x="94.6" y="160.4">10K</text>
<text x="101.8" y="160.4">1N4148</text>
<text x="104.2" y="158.1">D21</text>
<text x="120.9" y="158.1">R27</text>
<text x="120.9" y="160.4">10K</text>
<text x="135.2" y="160.4">JP1</text>
<text x="142.9" y="161.6">1</text>
<text x="254.1" y="160.9">5</text>
<text x="254.1" y="158.5">6</text>
<text x="258.2" y="161.9">CT</text>
<text x="258.2" y="159.5">RT</text>
<text x="269.9" y="160" transform="rotate(-90 269.9 160)">V+</text>
<text x="276.9" y="161.9">C1</text>
<text x="282.5" y="160.9">8</text>
<text x="230.7" y="165.2">C38</text>
<text x="230.7" y="167.6">4nF</text>
<text x="240.3" y="165.2">C78</text>
<text x="240.3" y="167.6">1nF</text>
<text x="276.9" y="164.2">C2</text>
<text x="282.5" y="163.2">11</text>
<text x="323.8" y="162.7" transform="rotate(-90 323.8 162.7)">9</text>
<text x="345.3" y="165.2">RP13</text>
<text x="345.3" y="167.6">1K</text>
<text x="46.9" y="172.4">TP6</text>
<text x="101.8" y="172.4">1N4148</text>
<text x="104.2" y="170">D22</text>
<text x="185.4" y="170">R28</text>
<text x="185.4" y="172.4">49K9</text>
<text x="252.9" y="172.8">16</text>
<text x="258.2" y="173.8">+2</text>
<text x="277" y="173.8">E2</text>
<text x="277" y="171.4">E1</text>
<text x="282.5" y="170.4">9</text>
<text x="282.5" y="172.8">10</text>
<text x="340.1" y="170.4">7</text>
<text x="340.1" y="172.8">5</text>
<text x="354.2" y="170.4">8</text>
<text x="354.2" y="172.8">6</text>
<text x="27.8" y="179.5">RTR I</text>
<text x="42.1" y="174.8">RTR</text>
<text x="156.7" y="174.8">KV DEM</text>
<text x="252.9" y="175.2">15</text>
<text x="254.1" y="180">2</text>
<text x="254.1" y="177.6">3</text>
<text x="258.2" y="178.6">FB</text>
<text x="258.2" y="176.2">-2</text>
<text x="275.4" y="176.2">REF</text>
<text x="276.6" y="178.6">DC</text>
<text x="282.5" y="180">4</text>
<text x="282.5" y="177.6">13</text>
<text x="282.5" y="175.2">14</text>
<text x="340.1" y="177.6">1</text>
<text x="340.1" y="175.2">3</text>
<text x="354.2" y="177.6">2</text>
<text x="354.2" y="175.2">4</text>
<text x="173.4" y="184.3">R75</text>
<text x="204.5" y="181.9">C41</text>
<text x="204.5" y="184.3">10nF</text>
<text x="254.1" y="182.4">1</text>
<text x="258.2" y="183.3">+1</text>
<text x="258.2" y="181">-1</text>
<text x="269.9" y="183.6" transform="rotate(-90 269.9 183.6)">GND</text>
<text x="276.8" y="181">DT</text>
<text x="302.4" y="181.9">C40</text>
<text x="302.4" y="184.3">100nF</text>
<text x="58.8" y="186.7">C63</text>
<text x="58.8" y="189.1">100nF</text>
<text x="68.4" y="186.7">+12V</text>
<text x="173.4" y="186.7">49K9</text>
<text x="223.6" y="186.7">C44</text>
<text x="223.6" y="189.1">100nF</text>
<text x="268.9" y="188.9" transform="rotate(-90 268.9 188.9)">7</text>
<text x="70.7" y="197.4" transform="rotate(-90 70.7 197.4)">8</text>
<text x="73.2" y="196.3">U7A</text>
<text x="125.7" y="193.9">+12V</text>
<text x="142.4" y="193.9">C67</text>
<text x="142.4" y="196.3">100nF</text>
<text x="149.6" y="193.9">+12V</text>
<text x="171.1" y="196.3">+5V</text>
<text x="32.6" y="201">KV -</text>
<text x="65.5" y="201.4">3</text>
<text x="69.1" y="202.2">+</text>
<text x="73.2" y="198.6">LF353</text>
<text x="79.6" y="203.8">1</text>
<text x="120.9" y="201">R53</text>
<text x="120.9" y="203.4">10K</text>
<text x="166.3" y="203.4">R54</text>
<text x="211.6" y="201">U18C</text>
<text x="211.6" y="203.4">TL084</text>
<text x="226" y="198.6">D19</text>
<text x="226" y="201">1N4148</text>
<text x="283.7" y="200.6">+5V</text>
<text x="65.5" y="206.2">2</text>
<text x="69.1" y="207">-</text>
<text x="151.9" y="207" transform="rotate(-90 151.9 207)">11</text>
<text x="154.3" y="205.8">U17B</text>
<text x="154.3" y="208.2">LM319J</text>
<text x="166.3" y="208.2">4K75</text>
<text x="202.8" y="206.2">10</text>
<text x="207.6" y="207">+</text>
<text x="218.1" y="208.6">8</text>
<text x="328.6" y="205.8">Vref</text>
<text x="61.2" y="210.6">C64</text>
<text x="61.2" y="213">100nF</text>
<text x="70.7" y="212.8" transform="rotate(-90 70.7 212.8)">4</text>
<text x="145.5" y="215.8">10</text>
<text x="146.7" y="211">9</text>
<text x="150.3" y="211.8">+</text>
<text x="160.8" y="213.4">7</text>
<text x="204" y="211">9</text>
<text x="207.6" y="211.8">-</text>
<text x="278.5" y="213">R33</text>
<text x="278.5" y="215.3">1K</text>
<text x="288" y="213">R32</text>
<text x="288" y="215.3">3K3</text>
<text x="297.6" y="213">R78</text>
<text x="297.6" y="215.3">1K</text>
<text x="109" y="217.7">C66</text>
<text x="109" y="220.1">100nF</text>
<text x="150.3" y="216.6">-</text>
<text x="178.2" y="217.7">C77</text>
<text x="178.2" y="220.1">10nF</text>
<text x="190.1" y="220.1">R76</text>
<text x="204.5" y="218.7">Z9</text>
<text x="216.4" y="217.7">D18</text>
<text x="254.6" y="217.7">D4</text>
<text x="330.3" y="221.3">-KV SAFETY</text>
<text x="68.4" y="222.5">-12V</text>
<text x="92.3" y="222.5">R52</text>
<text x="92.3" y="224.9">10K</text>
<text x="142.4" y="222.5">C69</text>
<text x="142.4" y="224.9">100nF</text>
<text x="151.9" y="222.4" transform="rotate(-90 151.9 222.4)">6</text>
<text x="156.7" y="222.4" transform="rotate(-90 156.7 222.4)">8</text>
<text x="190.1" y="222.5">100K</text>
<text x="206.9" y="224.9">5V1</text>
<text x="214" y="224.9">1N4148</text>
<text x="252.2" y="224.9">1N4148</text>
<text x="264.2" y="224.9">D5</text>
<text x="39.7" y="232.1">R50</text>
<text x="68.4" y="232.1">R51</text>
<text x="120.9" y="229.7">R55</text>
<text x="120.9" y="232.1">1K65</text>
<text x="261.8" y="232.1">1N4148</text>
<text x="276.1" y="232.1">D20</text>
<text x="330.8" y="228.5">-EXP</text>
<text x="39.7" y="234.5">10K</text>
<text x="68.4" y="234.5">3K01</text>
<text x="73.2" y="236.8">U7B</text>
<text x="73.2" y="239.2">LF353</text>
<text x="92.3" y="239.2">R56</text>
<text x="149.6" y="234.5">-12V</text>
<text x="154.3" y="239.2">U17A</text>
<text x="187.8" y="236.8">TP15</text>
<text x="273.7" y="239.2">1N4148</text>
<text x="32.6" y="241.6">KV +</text>
<text x="65.5" y="242">5</text>
<text x="69.1" y="242.8">+</text>
<text x="79.6" y="244.4">7</text>
<text x="92.3" y="241.6">10K</text>
<text x="146.7" y="244.4">4</text>
<text x="150.3" y="245.2">+</text>
<text x="154.3" y="241.6">LM319J</text>
<text x="285.2" y="244">IRLZ14</text>
<text x="290" y="241.6">Q5</text>
<text x="309.5" y="241.6">R79</text>
<text x="330.8" y="245.2">FAULT</text>
<text x="65.5" y="246.8">6</text>
<text x="69.1" y="247.6">-</text>
<text x="146.7" y="249.2">5</text>
<text x="150.3" y="250">-</text>
<text x="160.8" y="246.8">12</text>
<text x="206.9" y="248.8">-DESEQ</text>
<text x="252.2" y="248.8">R31</text>
<text x="252.2" y="251.2">100K</text>
<text x="309.5" y="248.8">22</text>
<text x="99.4" y="253.6">C65</text>
<text x="99.4" y="255.9">100nF</text>
<text x="111.4" y="255.9">C68</text>
<text x="156.7" y="255.8" transform="rotate(-90 156.7 255.8)">3</text>
<text x="39.7" y="260.7">R58</text>
<text x="39.7" y="263.1">10K</text>
<text x="68.4" y="260.7">R57</text>
<text x="68.4" y="263.1">3K01</text>
<text x="111.4" y="258.3">100nF</text>
<text x="130.5" y="258.3">R59</text>
<text x="130.5" y="260.7">10K</text>
<text x="125.7" y="267.9">-12V</text>
<text x="247.4" y="267.9">K</text>
<text x="247.4" y="264.8">L</text>
<text x="256" y="267.9">NC 05/061</text>
<text x="256" y="264.5">NC 09/266</text>
<text x="274.4" y="267.9">F. Díaz</text>
<text x="274.4" y="264.5">F. Díaz</text>
<text x="286.1" y="264.5">13/10/09</text>
<text x="286.4" y="268.1">01/04/05</text>
<text x="312.2" y="267.9">F. Díaz</text>
<text x="323.4" y="267.9">04/11/09</text>
<text x="247.4" y="271.5">J</text>
<text x="256" y="271.5">NC 05/027</text>
<text x="274.4" y="271.5">F. Díaz</text>
<text x="286.4" y="271.5">08/02/05</text>
<text x="312.2" y="271.2">A. Díaz</text>
<text x="323.4" y="271.2">04/11/09</text>
<text x="351.8" y="271.2">N</text>
<text x="358" y="271">M</text>
<text x="364.9" y="271.2">L</text>
<text x="371.4" y="271.2">K</text>
<text x="378.3" y="271.2">J</text>
<text x="385.5" y="271.2">I</text>
<text x="391.4" y="271.2">H</text>
<text x="398.1" y="271.2">G</text>
<text x="247.7" y="281.5">M</text>
<text x="247.7" y="278.2">N</text>
<text x="256" y="278.2">NC 10/090</text>
<text x="256.3" y="281.5">NC 09/300</text>
<text x="274.4" y="278.2">F. Díaz</text>
<text x="274.7" y="281.5">F. Díaz</text>
<text x="286.1" y="281.5">04/11/09</text>
<text x="286.1" y="278.4">24/02/10</text>
</g>
<g font-size="1.9">
<text x="61.9" y="12.1">A</text>
<text x="139.7" y="12.1">B</text>
<text x="217.5" y="12.1">C</text>
<text x="295.3" y="12.1">D</text>
<text x="373.1" y="12.1">E</text>
<text x="20.9" y="48.7">4</text>
<text x="412.7" y="48.7">4</text>
<text x="20.9" y="117.1">3</text>
<text x="412.7" y="117.1">3</text>
<text x="209.2" y="145.9">FREQUENCY</text>
<text x="20.9" y="185.4">2</text>
<text x="412.7" y="185.4">2</text>
<text x="20.9" y="253.8">1</text>
<text x="412.7" y="253.8">1</text>
<text x="297.4" y="267.9">DRAWING</text>
<text x="312.2" y="264.5">NAME</text>
<text x="325.5" y="264.5">DATE</text>
<text x="336.7" y="264.5">SHEET / OF</text>
<text x="297.8" y="271.2">REVISED</text>
<text x="406.5" y="271.2">REV</text>
<text x="246.3" y="285.1">REV</text>
<text x="254.4" y="285.1">DESCRIPTION</text>
<text x="272.8" y="285.1">ISSUED BY</text>
<text x="287.8" y="285.1">DATE</text>
<text x="61.9" y="288.3">A</text>
<text x="139.7" y="288.3">B</text>
<text x="217.5" y="288.3">C</text>
<text x="295.3" y="288.3">D</text>
<text x="373.1" y="288.3">E</text>
</g>
</svg>
